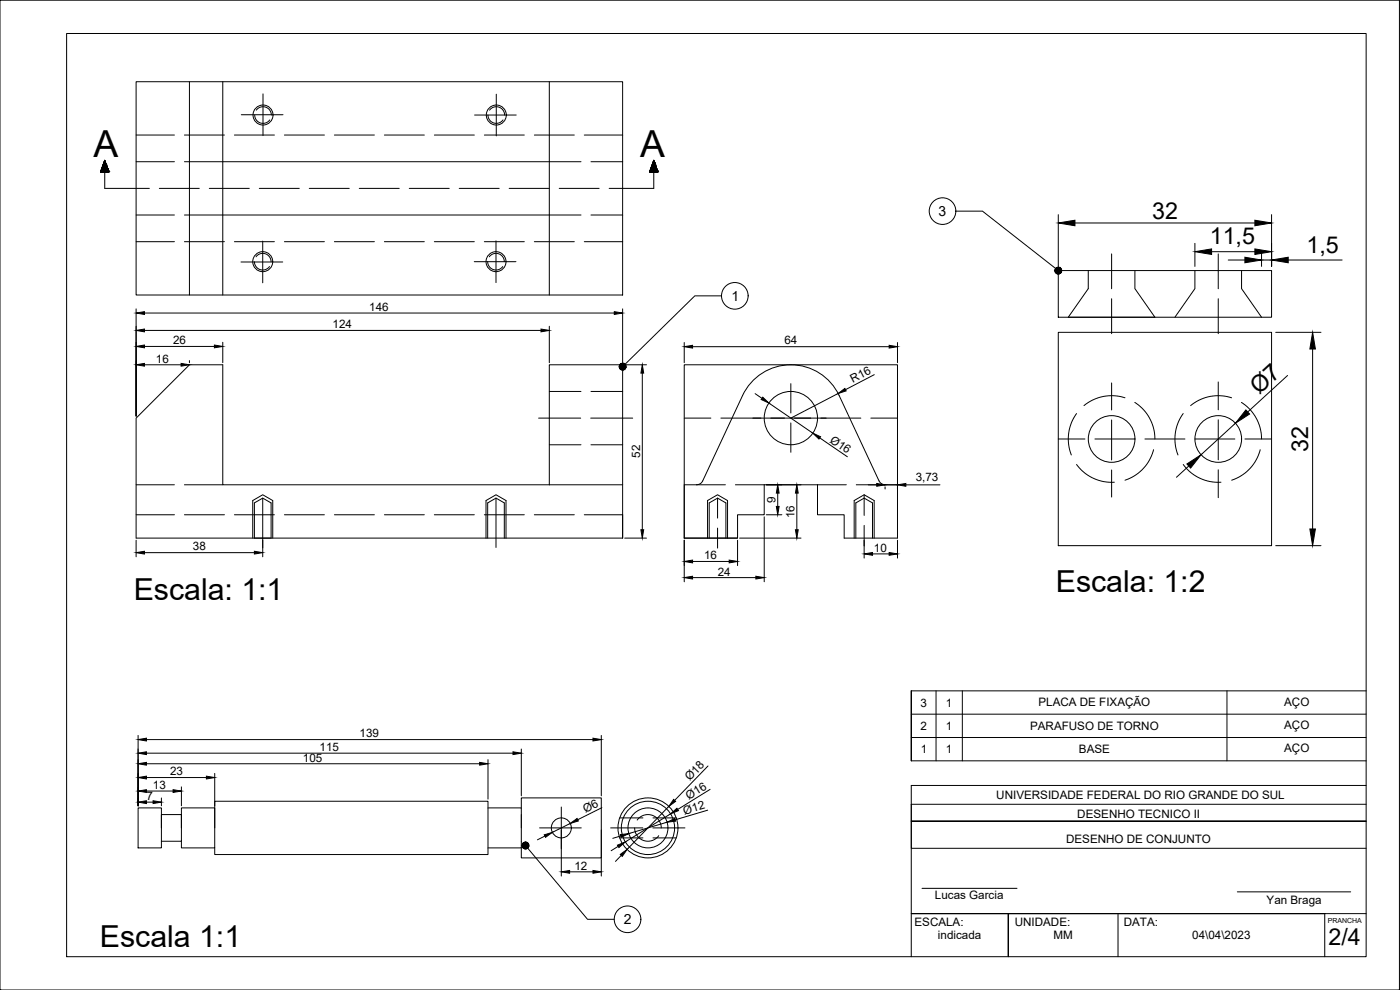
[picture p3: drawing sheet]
<svg xmlns="http://www.w3.org/2000/svg" width="420mm" height="297mm" viewBox="0 0 420 297" stroke-linecap="round" stroke-linejoin="round" font-family="sans-serif">
<!-- layer: 0 -->
<g fill="none" stroke="#000" stroke-width=".3">
<path d="M0 .1h420v296.9h-420zM40.9 24.5h146v64h-146zM56.9 24.5v64M66.9 24.5v64M164.9 24.5v64M66.9 48.5h98M66.9 64.5h98M317.6 99.7h64v64h-64zM317.6 81.2h64v14h-64zM320.6 95.2h26M205.3 109.4h64v52.1h-16v-7.1h-8v-8.9h-15.9v8.9h-8v7.1h-16.1zM164.9 145.5h-98v-36.1h-10l-16 16.1v36h146"/>
<path d="M164.9 145.5v-36.1h22v52.1M164.9 145.5h22M186.9 154.4v7.1M269.3 145.5l-4.1-.1-1.1-.7-12.3-26a16 16 0 0 0-14.5-9.3 16 16 0 0 0-14.4 9.3l-12.3 26-1.1 .7-4.2 .1v16M205.3 161.5h16.1M41.4 242.4h7v12h-7zM48.4 248.4v-4h6v8h-6M54.4 248.4v-6h10v12h-10v-2M64.4 248.4v-8h82.1v16h-82.1v-2M146.5 242.4h10v6M156.5 244.4v10h-10M156.5 242.4v-3h24v18h-24v-3"/>
<circle cx="237.3" cy="125.4" r="8"/>
<circle cx="333.6" cy="131.7" r="7"/>
<circle cx="365.6" cy="131.7" r="7"/>
<circle cx="168.5" cy="248.4" r="3"/>
<circle cx="194.5" cy="248.4" r="9"/>
<circle cx="194.5" cy="248.4" r="8"/>
<circle cx="194.5" cy="248.4" r="6"/>
</g>
<!-- layer: pont -->
<g fill="none" stroke="#000" stroke-width=".3">
<path d="M40.9 48.5h11.4M40.9 40.5h11.4M55.4 48.5h11.5M55.4 40.5h12M70.3 40.5h12M85.4 40.5h12M100.4 40.5h12M115.4 40.5h11.9M130.4 40.5h12M145.4 40.5h12M160.4 40.5h12M164.9 48.5h9.5"/>
<path d="M175.4 40.5h11.5M177.4 48.5h9.5M40.9 64.5h11.4M40.9 72.5h11.4M55.4 64.5h11.5M55.4 72.5h12M70.3 72.5h12M85.4 72.5h12M100.4 72.5h12M115.4 72.5h11.9M130.4 72.5h12M145.4 72.5h12"/>
<path d="M160.4 72.5h12M164.9 64.5h9.5M175.4 72.5h11.5M177.4 64.5h9.5M326.6 81.2v5.4l-6 8.6M340.6 81.2v5.4l6 8.6M358.6 81.2v5.4l-6 8.6M372.6 81.2v5.4l6 8.6M164.9 117.5h9.5M177.4 117.5h9.5M337.6 119.4a13 13 0 0 0-12.3 2.3M369.6 119.4a12.9 12.9 0 0 0-12.3 2.3"/>
<path d="M164.9 133.5h9.5M177.4 133.5h9.5M205.3 125.5h8M216.3 125.5h12M231.4 125.5h11.9M246.3 125.5h12M261.3 125.5h8M323.1 124.1a13 13 0 0 0-1.6 12.4M323.1 139.4a12.9 12.9 0 0 0 11.3 5.3M340.6 120.7a13 13 0 0 1 6 11M346.2 134.9a13 13 0 0 1-8.6 9.2M355.1 124.1a13 13 0 0 0-1.6 12.4"/>
<path d="M355.1 139.4a12.9 12.9 0 0 0 11.3 5.3M372.6 120.7a13 13 0 0 1 6 11M378.2 134.9a13 13 0 0 1-8.6 9.2M40.9 154.4h11.4M40.9 145.5h11.4M55.4 154.4h12M55.4 145.5h11.5M70.3 154.4h12M85.4 154.4h12M100.4 154.4h12M115.4 154.4h11.9M130.4 154.4h12"/>
<path d="M145.4 154.4h12M160.4 154.4h12M175.4 154.4h11.5M209.1 145.5h8.6M220.7 145.5h8.7M245.3 145.5h8.7M257 145.5h8.6M76.3 161.5v-10.6l2.5-1.4 2.6 1.4v10.6M146.4 161.5v-10.6l2.5-1.4 2.5 1.4v10.6M212.8 161.5v-10.6l2.5-1.4 2.5 1.4v10.6M256.8 161.5v-10.6l2.5-1.4 2.6 1.4v10.6M186 245.4h7"/>
<path d="M186 251.4h7M190.5 248.4a4 4 0 0 0 2.7 3.8 4 4 0 0 0 4.5-1.5M191.2 246.1a4 4 0 0 1 4.5-1.5 4 4 0 0 1 2.8 3.8M196 245.4h6.9M196 251.4h6.9"/>
</g>
<!-- layer: raiz -->
<g fill="none" stroke="#000" stroke-width=".3">
<path d="M75.9 161.5v-11.3l2.9-1.8 3.1 1.8v11.3M145.9 161.5v-11.3l3-1.8 3 1.8v11.3M212.3 161.5v-11.3l3-1.8 3 1.8v11.3M256.3 161.5v-11.3l3-1.8 3.1 1.8v11.3"/>
<circle cx="78.9" cy="34.5" r="3"/>
<circle cx="148.9" cy="34.5" r="3"/>
<circle cx="78.9" cy="78.5" r="3"/>
<circle cx="148.9" cy="78.5" r="3"/>
</g>
<!-- layer: invisivel -->
<path d="M76.4 34.5a2.49 2.49 0 0 0 1.8 2.4 2.49 2.49 0 0 0 2.8-.9M76.9 33.1a2.5 2.5 0 0 1 2.8-1 2.5 2.5 0 0 1 1.7 2.4M146.4 34.5a2.5 2.5 0 0 0 1.8 2.4 2.5 2.5 0 0 0 2.8-.9M146.9 33.1a2.49 2.49 0 0 1 2.8-1 2.49 2.49 0 0 1 1.7 2.4M76.4 78.5a2.49 2.49 0 0 0 1.7 2.4 2.49 2.49 0 0 0 2.8-.9M76.8 77.1a2.5 2.5 0 0 1 2.8-1 2.5 2.5 0 0 1 1.8 2.4M146.4 78.5a2.5 2.5 0 0 0 1.7 2.4 2.5 2.5 0 0 0 2.8-.9M146.8 77.1a2.5 2.5 0 0 1 2.8-1 2.5 2.5 0 0 1 1.8 2.4" fill="none" stroke="#000" stroke-width=".3"/>
<!-- layer: eixo -->
<g fill="none" stroke="#000" stroke-width=".3">
<path d="M72.4 34.4h12.5M78.9 28.2v12.5M142.4 34.5h12.5M148.9 28.3v12.5M72.3 78.6h12.5M78.8 72.3v12.6M142.3 78.5h12.5M148.9 72.3v12.5M333.6 76.2v10.4M365.6 76.2v10.4M333.6 89.6v10.5M365.6 89.6v10.5"/>
<path d="M237.3 115.1v8.8M333.6 114.9v8.1M365.6 114.6v8.4M161.6 125.5h12.7M177.3 125.5h12.6M225.9 125.5h9.5M237.3 126.9v8.8M238.4 125.5h9.5M317.6 131.7h8M328.6 131.7h12M333.6 126v12M343.6 131.7h12"/>
<path d="M358.6 131.7h12M365.6 126v12M373.6 131.7h8M78.8 149.5v14.9M148.9 149.5v14.8M215.3 149.5v6M215.3 158.5v6M259.3 148.4v6.3M259.3 157.6v6.2M333.6 141v8.1M365.6 141v8.3M161.9 248.4h12.5"/>
<path d="M168.5 242.1v12.6M183.3 248.4h9.6M195.9 248.4h9.7"/>
</g>
<!-- layer: cotas -->
<g fill="none" stroke="#000" stroke-width=".3">
<path d="M317.6 64.4v15.5M322.6 66.9h54M358.6 73v6.9M363.6 75.5h13M368.6 78h5M378.6 75.5v4.4M378.6 78h3M381.6 64.4v15.5M386.6 78h16.2M40.9 92.7v32.1M43.3 99.1h119.1M43.3 93.9h141.1"/>
<path d="M164.9 97.9v10.9M186.9 92.7v16.1M382.9 99.7h13.5M43.3 109.4h11M43.3 103.9h21M56.9 108.2v.6M66.9 102.7v6.1M187.5 109.4h6.5M192.8 111.9v47M205.3 102.8v6M207.8 104h59M226.6 118.1l2.1 1.4"/>
<path d="M251.5 118.1l-14.2 7.4M262.4 112.4l-8.6 4.5M269.3 102.8v6M386.4 112.7l-11.9 10.9M393.9 104.7v54M230.7 120.9l13.2 9.1M246 131.4l8.3 5.7M356.8 139.8l-3.7 3.4M370.8 127l-10.4 9.4M229.4 155.1v19.5M230 145.5h10.4M230 154.4h4.7"/>
<path d="M233.4 148v4M239.1 148v10.9M260.6 145.5h2.5M265.6 146.1v.6M265.6 145.5h3.7M269.3 146.1v.6M271.9 145.5h10.2M40.9 162.1v5M43.3 165.8h33M78.8 162.1v5M187.5 161.5h6.5M205.3 162.1v12.5"/>
<path d="M207.8 168.5h11M207.8 173.3h19M221.4 162.1v7.6M222 161.5h18.4M259.3 162.1v5.3M261.9 166.2h4.9M269.3 162.1v5.3M382.9 163.7h13.5M41.4 220.7v21.1M43.9 237.3h8M43.9 233.3h18M43.9 229.2h100.1"/>
<path d="M43.9 226h110.1M43.9 221.9h134.1M48.4 239.4v2.4M54.4 236.1v5.7M64.4 232v9.8M146.5 227.9v11.9M156.5 224.7v14.1M180.5 220.7v18.1M212.5 229.8l-10 10.4M213.1 236.8l-9.7 6.1M43.9 240.7h2M163.5 250.9l-2.2 1.1"/>
<path d="M168.5 249v13.8M171.1 247.1l-5.3 2.6M180.5 249v13.8M180.6 242.3l-7.2 3.7M185.5 253.9l-2.1 1.4M186.3 250.8l-2.4 .7M186.4 256.7l-1.7 1.8M200.2 246.7l-11.5 3.4M200.7 241.9l-12.5 13M201.3 244.2l-13.6 8.4M212.4 243.1l-9.8 2.9M171 261.6h7"/>
</g>
<g fill="#000" stroke="#000" stroke-width=".3">
<path d="M317.6 66.9l5-.8v1.6zM358.6 75.5l5-.8v1.6zM373.6 77.2l5 .8-5 .8zM376.6 74.7l5 .8-5 .8zM376.6 66.1l5 .8-5 .8zM381.6 78l5-.8v1.6zM40.9 99.1l2.4-.4v.9zM40.9 93.9l2.4-.4v.8zM162.4 98.7l2.5 .4-2.5 .5zM184.4 93.5l2.5 .4-2.5 .4zM40.9 109.4l2.4-.4v.9zM40.9 103.9l2.4-.4v.9z"/>
<path d="M54.3 109l2.6 .4-2.6 .5zM64.3 103.5l2.6 .4-2.6 .5zM192.8 109.4l.4 2.5h-.9zM205.3 104l2.5-.4v.8zM228.9 119.2l1.8 1.7-2.3-1zM251.5 118.1l2.1-1.6 .3 .8zM266.8 103.6l2.5 .4-2.5 .4zM393.9 99.7l.9 5h-1.7zM243.9 130l2.4 1-.5 .7zM356.2 139.2l4.2-2.8-3.1 4zM373.9 123l1.1 1.2-4.2 2.8zM192.3 158.9h.9l-.4 2.6z"/>
<path d="M233.4 145.5l.4 2.5h-.8zM233 152h.8l-.4 2.4zM239.1 145.5l.5 2.5h-.9zM238.7 158.9h.9l-.5 2.6zM263.1 145.1l2.5 .4-2.5 .4zM269.3 145.5l2.6-.4v.8zM393.1 158.7h1.7l-.9 5zM40.9 165.8l2.4-.4v.8zM76.3 165.4l2.5 .4-2.5 .4zM205.3 168.5l2.5-.5v.9zM205.3 173.3l2.5-.4v.8zM218.8 168l2.6 .5-2.6 .4z"/>
<path d="M226.8 172.9l2.6 .4-2.6 .4zM259.3 166.2l2.6-.4v.8zM266.8 165.8l2.5 .4-2.5 .4zM41.4 237.3l2.5-.4v.9zM41.4 233.3l2.5-.4v.8zM41.4 229.2l2.5-.5v.9zM41.4 226l2.5-.4v.8zM41.4 221.9l2.5-.4v.8zM51.9 236.9l2.5 .4-2.5 .5zM61.9 232.9l2.5 .4-2.5 .4zM144 228.7l2.5 .5-2.5 .4zM154 225.6l2.5 .4-2.5 .4z"/>
<path d="M178 221.5l2.5 .4-2.5 .4zM202.2 239.9l.6 .5-2.1 1.5zM41.4 240.7l2.5-.4v.8zM45.9 240.3l2.5 .4-2.5 .4zM163.3 250.5l2.5-.8-2.1 1.5zM171.1 247.1l2.1-1.5 .4 .7zM185.3 253.6l2.4-1-2 1.7zM186.2 256.4l2-1.5-1.5 2zM186.2 250.4l2.5-.3-2.3 1.1zM200.2 246.7l2.3-1.1 .2 .8zM201.3 244.2l1.9-1.7 .4 .7zM168.5 261.6l2.5-.4v.8z"/>
<path d="M178 261.2l2.5 .4-2.5 .4z"/>
</g>
<!-- layer: margen -->
<path d="M20 10.1h390v276.9h-390zM0 297h.1" fill="none" stroke="#000" stroke-width=".3"/>
<!-- layer: legenda -->
<g fill="none" stroke="#000" stroke-width=".3">
<path d="M286.9 63.3h8l21.9 17.3M216.5 88.8h-8l-20.9 20.5M273.5 207.3v21zM273.5 214.3h136.5M273.5 207.3h136.5M280.9 207.3v21M288.8 207.3v21M368.2 207.3v21M273.5 228.3h136.5M273.5 221.3h136.5M410 235.7h-136.5v51.3M158.3 254.5l18 21.3h8"/>
<path d="M410 241.3h-136.5v5.1h136.5h-136.5v8.1h136.5M276.7 266.5h28.5M302.6 274.1h.1M302.6 274.1v12.9v-12.9M335.5 274.1v12.9M371.3 267.6h34.1M397.6 274.1h-124.1h124.1M410 274.1h-12.4v12.9"/>
<circle cx="282.9" cy="63.3" r="4"/>
<circle cx="220.5" cy="88.8" r="4"/>
<circle cx="188.3" cy="275.8" r="4"/>
</g>
<g fill="#000" stroke="#000" stroke-width=".3">
<path d="M316.6 80.9v.2l1 .1zM316.6 81.1l1 .1-1 .1zM316.6 81.3l.1 .2 .9-.3z"/>
<path d="M316.7 81.5v.2l.9-.5zM316.7 81.7l.9-.5-.7 .6zM316.9 81.8l.1 .2 .6-.8z"/>
<path d="M317 80.4l-.2 .2 .8 .6zM316.8 80.6l.8 .6-.9-.5zM316.7 80.7l-.1 .2 1 .3z"/>
<path d="M317.6 81.2l-.6 .8 .2 .1zM317.6 81.2l-.3 1-.1-.1zM317.6 81.2l-.3 1h.2z"/>
<path d="M317.3 80.2l.3 1-.1-1zM317.1 80.3l.2-.1 .3 1zM317 80.4l.6 .8-.5-.9z"/>
<path d="M317.6 81.2l-.1 1h.2zM317.6 81.2l.3 .9-.2 .1zM317.6 81.2l.3 .9h.2z"/>
<path d="M317.9 80.2l-.3 1 .5-.9zM317.7 80.2h.2l-.3 1zM317.5 80.2l.1 1 .1-1z"/>
<path d="M317.6 81.2l.5 .9 .2-.2zM317.6 81.2l.8 .6-.1 .1z"/>
<path d="M317.6 81.2l.8 .6 .1-.2zM317.6 81.2l1 .3-.1 .1zM317.6 81.2l1 .3v-.2z"/>
<path d="M317.6 81.2l.9-.5-.1-.2zM318.2 80.4l.2 .1-.8 .7zM318.1 80.3l-.5 .9 .6-.8z"/>
<path d="M317.6 81.2l1 .1v-.2zM317.6 81.2l1-.3v.2zM317.6 81.2l1-.3-.1-.2z"/>
<path d="M185.9 109.8v.2h1zM185.9 110h1l-1 .2zM185.9 110.2v.2l1-.4z"/>
<path d="M185.9 110.4l.1 .2 .9-.6zM186 110.6l.9-.6-.8 .7z"/>
<path d="M186.1 110.7l.2 .1 .6-.8zM186.9 110l-.4 .9-.2-.1zM186.9 110l-.4 .9 .1 .1z"/>
<path d="M186.2 109.3l-.2 .1 .9 .6zM186 109.4l.9 .6-1-.4zM185.9 109.6v.2l1 .2z"/>
<path d="M186.9 110l-.3 1h.2zM186.9 110l.1 1h-.2zM186.9 110l.1 1 .2-.1z"/>
<path d="M186.5 109.1l.4 .9-.2-1zM186.3 109.2l.2-.1 .4 .9zM186.2 109.3l.7 .7-.6-.8z"/>
<path d="M186.9 110l.3 .9 .2-.1zM186.9 110l.7 .7-.2 .1zM186.9 110l.7 .7 .1-.1z"/>
<path d="M187.1 109l-.2 1 .4-.9zM186.9 109h.2l-.2 1zM186.7 109l.2 1v-1z"/>
<path d="M186.9 110l.8 .6 .1-.2zM186.9 110l.9 .2v.2zM186.9 110l.9 .2 .1-.2z"/>
<path d="M186.9 110l.8-.5-.1-.2zM187.4 109.2l.2 .1-.7 .7zM187.3 109.1l-.4 .9 .5-.8z"/>
<path d="M186.9 110h1l-.1-.2zM186.9 110l.9-.4v.2zM186.9 110l.9-.4-.1-.1z"/>
<path d="M156.7 253.4v.2l1 .1zM156.7 253.6l1 .1-1 .1zM156.7 253.8v.2l1-.3z"/>
<path d="M156.7 254l.1 .2 .9-.5zM156.8 254.2l.9-.5-.8 .6zM156.9 254.3l.2 .2 .6-.8z"/>
<path d="M157.1 252.9l-.2 .2 .8 .6zM156.9 253.1l.8 .6-.9-.5zM156.8 253.2l-.1 .2 1 .3z"/>
<path d="M157.7 253.7l-.6 .8 .1 .1zM157.7 253.7l-.3 .9h-.2zM157.7 253.7l-.3 .9 .2 .1z"/>
<path d="M157.2 252.8l.5 .9-.3-1zM157.1 252.9l.1-.1 .5 .9z"/>
<path d="M157.7 253.7l-.1 1h.2zM157.7 253.7l.3 .9-.2 .1zM157.7 253.7l.3 .9h.2z"/>
<path d="M157.8 252.7l-.1 1 .3-1zM157.6 252.7h.2l-.1 1zM157.4 252.7l.3 1-.1-1z"/>
<path d="M157.7 253.7l.5 .9 .1-.1zM157.7 253.7l.8 .6-.2 .2zM157.7 253.7l.8 .6 .1-.2z"/>
<path d="M158.3 252.9l-.6 .8 .8-.7zM158.2 252.8l.1 .1-.6 .8zM158 252.7l-.3 1 .5-.9z"/>
<path d="M157.7 253.7l.9 .4 .1-.1zM157.7 253.7l1 .1v.2zM157.7 253.7l1 .1v-.2z"/>
<path d="M157.7 253.7l1-.1v-.2zM157.7 253.7l.9-.5 .1 .2zM157.7 253.7l.9-.5-.1-.2z"/>
</g>
<!-- layer: corteAA -->
<g fill="none" stroke="#000" stroke-width=".3">
<path d="M30.2 51.6h2.5M30.2 51.5h.1M30.2 51.6v-.1h2.4l.1 .1M30.2 51.5h2.4M30.2 51.4h2.4M30.3 51.3h2.3M30.3 51.2h2.2M30.4 51.6v-.5h2.1v.5M30.4 51h2.1M30.4 50.9h2M30.4 50.8h2M30.5 50.8h.1"/>
<path d="M30.5 50.7h.1M30.5 50.7h1.9M30.5 50.8h1.9M30.5 50.7l-.1 .9M30.5 50.5h.1M30.6 50.5h1.7M30.6 50.4h1.7M30.6 50.3h1.6M30.7 50.2h1.5M30.7 51.6v-1.5h1.5v1.5M30.7 50.1h1.4M30.7 50h1.4v1.6"/>
<path d="M30.8 49.8h1.3M30.8 49.8h.1M30.8 49.7l1.2 .1v1.8M30.8 49.7v1.9M30.9 49.6h1.1M30.9 49.6h1M30.9 49.4h1M31 49.4h.9v2.2M31 49.2h.8M31.1 51.6v-2.5h.7v2.5M31.1 49.1h.7M31.1 49h.7l-.1 2.6"/>
<path d="M31.1 48.9h.1M31.1 48.9h.6M31.1 49v2.6M31.2 48.8h.1M31.2 51.6v-2.8h.5v2.8M31.2 48.7h.5M31.3 48.6h.3v3M31.3 48.4h.3M31.3 48.4h.2M31.4 48.2h.1M31.4 48.2v8.3h13.4M31.4 48.1h.1"/>
<path d="M31.4 48.1l1.3 3.5h-2.5zM31.5 48.2v3.4M31.5 48.3h-.2v3.3M31.6 48.5h-.3v3.1M31.9 49.3h-.9v2.3M31.9 49.5h-1v2.1M32 49.6h.1M32 49.6v2M32.1 49.9h-1.3v1.7M32.2 50.3h-1.6v1.3M32.2 50.4v1.2M32.3 50.5h-1.7v1.1"/>
<path d="M32.3 50.5h.1M32.3 50.5v1.1M32.4 50.9v.7M32.6 51.2h-2.3v.4M32.6 51.3h.1M32.6 51.3v.3M32.7 51.5h.1M47.8 56.5h12M62.8 56.5h12M77.8 56.5h12M92.8 56.5h12M107.8 56.5h12"/>
<path d="M122.8 56.5h12M137.8 56.5h12M152.8 56.5h12M167.8 56.5h12M194.9 51.6h2.6M195 51.5h.1M195 51.5h2.4M195 51.4h2.4M195.1 51.3h2.2M195.1 51.2h2.2M195.1 51h2.2M195.2 51h2v.6"/>
<path d="M195.2 50.8h2M195.2 50.8h2v.8M195.3 50.7h.1M195.3 50.7h1.8M195.3 50.7v.9M195.3 50.5h.1M195.3 50.5h1.8v1.1M195.3 50.5h1.8M195.4 50.4h1.6M195.4 50.3h1.6v1.3M195.4 50.3l-.1 1.3M195.4 50.3h1.6"/>
<path d="M195.4 50.2h1.6M195.5 51.6v-1.5h1.4v1.5M195.5 50.1h1.4M195.5 50h1.4v1.6M195.6 49.8h1.2M195.6 51.6v-1.8h1.2v1.8M195.6 49.6h1.2M195.7 49.6h1M195.7 49.4h1M195.8 49.4h.8l.1 2.2M195.8 49.2h.8M195.8 51.6v-2.5h.8v2.5"/>
<path d="M195.8 49.1h.8M195.9 49h.6v2.6M195.9 48.9h.1M195.9 48.9h.6M195.9 49v2.6M196 48.8h.1M196 48.7h.4M196 48.8h.4M196 48.7v2.9M196 48.6h.4M196.1 48.4h.2M196.2 48.2h.1"/>
<path d="M196.2 48.1h.1M196.2 48.1l-1.3 3.5h1.3v4.9h-13.4M196.2 48.1l1.3 3.5h-1.3v-3.4M196.2 48.2v3.4M196.3 48.3h-.2v3.3M196.3 48.4v3.2M196.4 48.5h-.4v3.1M196.5 48.8h.1M196.5 48.8v2.8M196.6 49.3h-.8v2.3M196.7 49.5h-1v2.1M196.7 49.6h.1"/>
<path d="M196.7 49.6v2M196.9 49.9h-1.4v1.7M197.2 50.9h-2v.7M197.3 51.1h-2.2v.5M197.3 51.1v.5M197.3 51.2h-2.2v.4M197.4 51.3h.1M197.4 51.3v.3M197.4 51.5h-2.4v.1"/>
</g>
<g font-size="11.2">
<text x="28" y="47.2">A</text>
<text x="192.1" y="47.2">A</text>
</g>
<g font-size="9.1">
<text x="316.9" y="177.7">Escala: 1:2</text>
<text x="40.1" y="180.1">Escala: 1:1</text>
<text x="30" y="284.2">Escala 1:1</text>
</g>
<g font-size="7">
<text x="345.8" y="65.6">32</text>
<text x="363.1" y="73.3">11,5</text>
<text x="392.1" y="75.8">1,5</text>
<text x="377.9" y="118.5" transform="rotate(-43 377.9 118.5)">Ø7</text>
<text x="392.6" y="135.6" transform="rotate(-90 392.6 135.6)">32</text>
<text x="398.7" y="283.6">2/4</text>
</g>
<g font-size="4.2">
<text x="281.7" y="64.9">3</text>
<text x="219.5" y="90.3">1</text>
<text x="187.2" y="277.3">2</text>
</g>
<g font-size="3.5">
<text x="110.8" y="93.3">146</text>
<text x="99.8" y="98.5">124</text>
<text x="51.9" y="103.3">26</text>
<text x="235.4" y="103.4">64</text>
<text x="46.8" y="108.8">16</text>
<text x="256" y="115" transform="rotate(-27 256 115)">R16</text>
<text x="192.1" y="137.4" transform="rotate(-90 192.1 137.4)">52</text>
<text x="248.9" y="132.5" transform="rotate(34 248.9 132.5)">Ø16</text>
<text x="274.8" y="144.4">3,73</text>
<text x="232.7" y="150.9" transform="rotate(-90 232.7 150.9)">9</text>
<text x="238.5" y="155.5" transform="rotate(-90 238.5 155.5)">16</text>
<text x="57.9" y="165.1">38</text>
<text x="211.3" y="167.8">16</text>
<text x="262.3" y="165.5">10</text>
<text x="215.4" y="172.7">24</text>
<text x="276.2" y="212">3</text>
<text x="283.8" y="212">1</text>
<text x="311.7" y="211.9">PLACA DE FIXAÇÃO</text>
<text x="385.4" y="211.7">AÇO</text>
<text x="107.9" y="221.2">139</text>
<text x="276.3" y="219">2</text>
<text x="283.8" y="219">1</text>
<text x="309.1" y="219">PARAFUSO DE TORNO</text>
<text x="385.4" y="218.7">AÇO</text>
<text x="95.9" y="225.3">115</text>
<text x="276.4" y="226">1</text>
<text x="283.8" y="226">1</text>
<text x="323.8" y="226">BASE</text>
<text x="385.4" y="225.7">AÇO</text>
<text x="51" y="232.6">23</text>
<text x="90.9" y="228.5">105</text>
<text x="45.9" y="236.7">13</text>
<text x="206.7" y="239.9" transform="rotate(-32 206.7 239.9)">Ø16</text>
<text x="207" y="234.4" transform="rotate(-46 207 234.4)">Ø18</text>
<text x="299" y="239.8">UNIVERSIDADE FEDERAL DO RIO GRANDE DO SUL</text>
<text x="44" y="240">7</text>
<text x="175.7" y="244" transform="rotate(-26 175.7 244)">Ø6</text>
<text x="205.4" y="244.4" transform="rotate(-17 205.4 244.4)">Ø12</text>
<text x="323.3" y="245.3">DESENHO TECNICO II</text>
<text x="319.9" y="253">DESENHO DE CONJUNTO</text>
<text x="172.4" y="261">12</text>
<text x="280.6" y="269.7">Lucas Garcia</text>
<text x="380.1" y="271.2">Yan Braga</text>
<text x="274.5" y="277.9">ESCALA:</text>
<text x="281.5" y="281.8">indicada</text>
<text x="304.5" y="277.9">UNIDADE:</text>
<text x="316.2" y="281.8">MM</text>
<text x="337.2" y="277.9">DATA:</text>
<text x="357.8" y="281.8">04\04\2023</text>
</g>
<text font-size="2.1" x="398.5" y="276.8">PRANCHA</text>
</svg>
